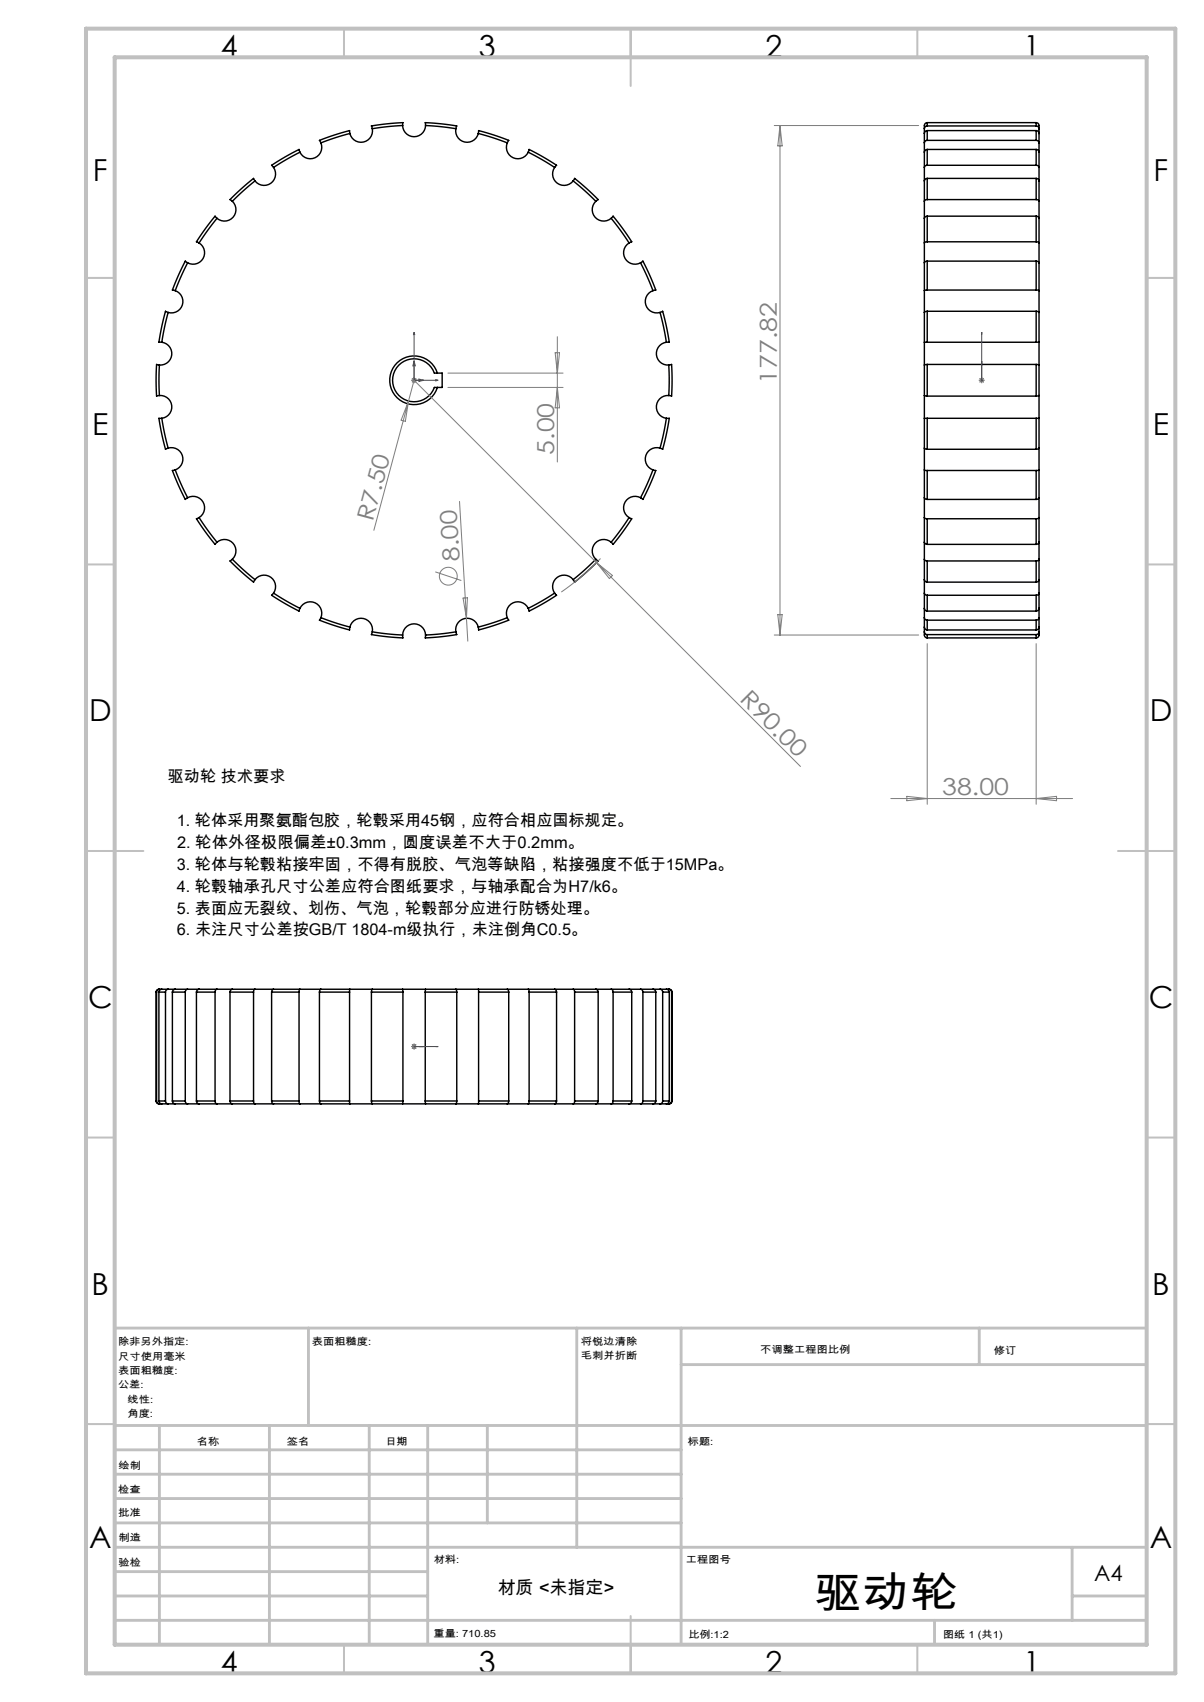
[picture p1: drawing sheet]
<svg xmlns="http://www.w3.org/2000/svg" width="210mm" height="297mm" viewBox="0 0 210 297" stroke-linecap="round" stroke-linejoin="round" font-family="sans-serif">
<g fill="none" stroke="#000" stroke-width=".25">
<path d="M37.8 38.1l-3.1 4.3M37.8 38.1l-.3-.4-1.7 2.2-1.5 2.3 .4 .2M40.5 35.1a2 2 0 0 1 .1 2.8 2 2 0 0 1-2.8 .2M44.5 31.6l-4 3.5M44.5 31.6l-.3-.5-2.1 1.8-2 1.9 .4 .3M47.7 29.2a2 2 0 0 1-.5 2.8 2 2 0 0 1-2.7-.4M52.3 26.6l-4.6 2.6M52.3 26.6l-.1-.5-2.5 1.3-2.3 1.4 .3 .4M56 24.9a2 2 0 0 1-1.1 2.6 2 2 0 0 1-2.6-.9M61 23.3l-5 1.6M61 23.3v-.5l-2.7 .8-2.6 .9 .3 .4M64.9 22.5a2 2 0 0 1-1.5 2.3 2 2 0 0 1-2.4-1.5"/>
<path d="M70.2 21.9l-5.3 .6M70.2 21.9l.1-.5-2.8 .2-2.7 .4 .1 .5M70.2 21.9a2 2 0 0 0 2 2 2 2 0 0 0 2-2M74.2 21.9l5.3 .6M74.2 21.9v-.5l2.7 .2 2.8 .4-.2 .5M79.5 22.5a2 2 0 0 0 1.6 2.3 2 2 0 0 0 2.3-1.5M83.4 23.3l5.1 1.6M83.4 23.3l.1-.5 2.6 .8 2.6 .9-.2 .4M88.5 24.9a2 2 0 0 0 1 2.6 2 2 0 0 0 2.6-.9M92.1 26.6l4.6 2.6M92.1 26.6l.2-.5 2.4 1.3 2.4 1.4-.4 .4M96.7 29.2a2 2 0 0 0 .5 2.8 2 2 0 0 0 2.8-.4"/>
<path d="M100 31.6l3.9 3.5M100 31.6l.2-.5 2.1 1.8 2 1.9-.4 .3M103.9 35.1a2 2 0 0 0-.1 2.8 2 2 0 0 0 2.8 .2M106.6 38.1l3.1 4.3M106.6 38.1l.3-.4 1.7 2.2 1.6 2.3-.5 .2M161.2 38.1v4.3M161.2 35.1v3M161.2 31.6v3.5M161.2 29.2v2.4M161.2 26.6v2.6M161.2 24.9v1.7M161.2 23.3v1.6"/>
<path d="M161.2 22.5v.8M161.7 37.7l-.4 .2-.1 .2M161.7 37.7v4.5M161.7 34.8l-.3 .1-.2 .2M161.7 31.1l-.4 .2-.1 .3M161.7 31.1v3.7M161.7 28.8l-.3 .1-.2 .3M161.7 26.1l-.4 .2-.1 .3M161.7 26.1v2.7M161.7 24.5l-.3 .1-.2 .3M161.7 22.8l-.4 .2-.1 .3M161.7 22.8v1.7"/>
<path d="M161.7 22l-.3 .1-.2 .4M161.7 21.4a.86 .86 0 0 0-.5 1.1M161.7 21.4v.6M161.7 37.7h19M161.7 34.8h19M161.7 31.1h19M161.7 28.8h19M161.7 26.1h19M161.7 24.5h19M161.7 22.8h19M161.7 22h19M161.7 21.4h19"/>
<path d="M180.7 37.7v4.5M180.7 37.7l.3 .1 .2 .3M180.7 34.8l.4 .1 .1 .2M180.7 31.1v3.7M180.7 31.1l.3 .1 .2 .4M180.7 28.8l.4 .2 .1 .2M180.7 26.1v2.7M180.7 26.1l.3 .1 .2 .4M180.7 24.5l.4 .2 .1 .2M180.7 22.8v1.7M180.7 22.8l.3 .1 .2 .4M180.7 22l.4 .2 .1 .3"/>
<path d="M180.7 21.4v.6M180.7 21.4a.86 .86 0 0 1 .5 1.1M181.2 38.1v4.3M181.2 35.1v3M181.2 31.6v3.5M181.2 29.2v2.4M181.2 26.6v2.6M181.2 24.9v1.7M181.2 23.3v1.6M181.2 22.5v.8M28.2 59.7a2 2 0 0 1 1.8 2.2 2 2 0 0 1-2.2 1.8M29.3 54.5l-1.1 5.2"/>
<path d="M29.3 54.5l-.4-.2-.7 2.7-.5 2.7h.5M30.6 50.7a2 2 0 0 1 1.2 2.5 2 2 0 0 1-2.5 1.3M32.7 45.9l-2.1 4.8M32.7 45.9l-.4-.3-1.2 2.5-1 2.5 .5 .1M34.7 42.4a2 2 0 0 1 .7 2.7 2 2 0 0 1-2.7 .8M109.7 42.4a2 2 0 0 0-.7 2.7 2 2 0 0 0 2.7 .8M111.7 45.9l2.2 4.8M111.7 45.9l.4-.3 1.2 2.5 1.1 2.5-.5 .1M113.9 50.7a2 2 0 0 0-1.3 2.5 2 2 0 0 0 2.5 1.3M115.1 54.5l1.1 5.2M115.1 54.5l.5-.2 .6 2.7 .5 2.7h-.5M116.2 59.7a2 2 0 0 0-1.7 2.2 2 2 0 0 0 2.1 1.8"/>
<path d="M161.2 59.7v4M161.2 54.5v5.2M161.2 50.7v3.8M161.2 45.9v4.8M161.2 42.4v3.5M161.7 59.7h-.5M161.7 54.3l-.5 .2M161.7 54.3v5.4M161.7 50.6l-.5 .1M161.7 45.6l-.4 .1-.1 .2M161.7 45.6v5M161.7 42.2l-.5 .2"/>
<path d="M161.7 59.7h19M161.7 54.3h19M161.7 50.6h19M161.7 45.6h19M161.7 42.2h19M180.7 59.7h.5M180.7 54.3v5.4M180.7 54.3l.5 .2M180.7 50.6l.5 .1M180.7 45.6v5M180.7 45.6h.3l.2 .3M180.7 42.2l.4 .1 .1 .1"/>
<path d="M181.2 59.7v4M181.2 54.5v5.2M181.2 50.7v3.8M181.2 45.9v4.8M181.2 42.4v3.5M27.8 63.7v5.3M27.8 63.7l-.5-.1-.1 2.8 .1 2.7 .5-.1M27.8 69a2 2 0 0 1 2.2 1.8 2 2 0 0 1-1.8 2.2M28.2 73l1.1 5.2M28.2 73h-.5l.5 2.7 .7 2.7 .4-.2M29.3 78.2a2 2 0 0 1 2.5 1.3 2 2 0 0 1-1.2 2.5M69.6 63.7a3.7 3.7 0 0 1 6.2 1.4h1.3v2.5h-1.3a3.7 3.7 0 0 1-5.6 1.9 3.7 3.7 0 0 1-.6-5.8z"/>
<path d="M76.3 65.1a4.3 4.3 0 0 0-6.6-2.2 4.3 4.3 0 0 0 0 6.9 4.3 4.3 0 0 0 6.6-2.2M115.1 78.2a2 2 0 0 0-2.5 1.3 2 2 0 0 0 1.3 2.5M116.2 73l-1.1 5.2M116.2 73h.5l-.5 2.7-.6 2.7-.5-.2M116.6 63.7v5.3M116.6 63.7l.5-.1 .1 2.8-.1 2.7-.5-.1M116.6 69a2 2 0 0 0-2.1 1.8 2 2 0 0 0 1.7 2.2M161.2 63.7v5.3M161.2 69l.5 .1M161.2 73h.5M161.2 69v4M161.2 73v5.2"/>
<path d="M161.2 78.2l.5 .2M161.2 78.2v3.8M161.7 63.6v5.5M161.7 63.6l-.5 .1M161.7 73v5.4M161.7 69.1h19M161.7 63.6h19M161.7 73h19M161.7 78.4h19M180.7 63.6v5.5M180.7 63.6l.5 .1M180.7 73v5.4"/>
<path d="M181.2 63.7v5.3M181.2 69l-.5 .1M181.2 69v4M181.2 73h-.5M181.2 73v5.2M181.2 78.2l-.5 .2M181.2 78.2v3.8M30.6 82l2.1 4.9M30.6 82l-.5 .1 1 2.6 1.2 2.5 .4-.3M32.7 86.9a2 2 0 0 1 2.7 .7 2 2 0 0 1-.7 2.7M34.7 90.3l3.1 4.3M34.7 90.3l-.4 .2 1.5 2.3 1.7 2.2 .3-.4"/>
<path d="M37.8 94.6a2 2 0 0 1 2.8 .2 2 2 0 0 1-.1 2.8M40.5 97.6l4 3.5M40.5 97.6l-.4 .3 2 1.9 2.1 1.8 .3-.5M103.9 97.6l-3.9 3.5M103.9 97.6l.4 .3-2 1.9-2.1 1.8-.2-.5M106.6 94.6a2 2 0 0 0-2.8 .2 2 2 0 0 0 .1 2.8M109.7 90.3l-3.1 4.3M109.7 90.3l.5 .2-1.6 2.3-1.7 2.2-.3-.4M111.7 86.9a2 2 0 0 0-2.7 .7 2 2 0 0 0 .7 2.7M113.9 82l-2.2 4.9M113.9 82l.5 .1-1.1 2.6-1.2 2.5-.4-.3M161.2 82l.5 .1"/>
<path d="M161.2 86.9l.2 .2 .3 .1M161.2 82v4.9M161.2 90.3l.1 .2h.4M161.2 86.9v3.4M161.2 90.3v4.3l.2 .3 .3 .1M161.2 97.6l.1 .2 .4 .1M161.2 94.6v3M161.2 97.6v3.5l.2 .4 .3 .1M161.7 82.1v5.1M161.7 90.5v4.5M161.7 97.9v3.7M161.7 82.1h19"/>
<path d="M161.7 87.2h19M161.7 90.5h19M161.7 95h19M161.7 97.9h19M180.7 82.1v5.1M180.7 90.5v4.5M180.7 97.9v3.7M181.2 82l-.5 .1M181.2 86.9l-.1 .1-.4 .2M181.2 82v4.9M181.2 90.3l-.5 .2M181.2 86.9v3.4"/>
<path d="M181.2 90.3v4.3l-.1 .2-.4 .2M181.2 97.6l-.2 .2-.3 .1M181.2 94.6v3M181.2 97.6v3.5l-.1 .3-.4 .2M44.5 101.1a2 2 0 0 1 2.7-.4 2 2 0 0 1 .5 2.8M47.7 103.5l4.6 2.7M47.7 103.5l-.3 .4 2.3 1.4 2.5 1.3 .1-.4M52.3 106.2a2 2 0 0 1 2.6-1 2 2 0 0 1 1.1 2.6M56 107.8l5 1.6M56 107.8l-.3 .4 2.6 1 2.7 .7v-.5M61 109.4a2 2 0 0 1 2.4-1.5 2 2 0 0 1 1.5 2.4M64.9 110.3l5.3 .5"/>
<path d="M64.9 110.3l-.1 .4 2.7 .4 2.8 .2-.1-.5M70.2 110.8a2 2 0 0 1 2-1.9 2 2 0 0 1 2 1.9M79.5 110.3l-5.3 .5M79.5 110.3l.2 .4-2.8 .4-2.7 .2v-.5M83.4 109.4a2 2 0 0 0-2.3-1.5 2 2 0 0 0-1.6 2.4M88.5 107.8l-5.1 1.6M88.5 107.8l.2 .4-2.6 1-2.6 .7-.1-.5M92.1 106.2a2 2 0 0 0-2.6-1 2 2 0 0 0-1 2.6M96.7 103.5l-4.6 2.7M96.7 103.5l.4 .4-2.4 1.4-2.4 1.3-.2-.4M100 101.1a2 2 0 0 0-2.8-.4 2 2 0 0 0-.5 2.8M161.2 103.5l.1 .2 .4 .2"/>
<path d="M161.2 101.1v2.4M161.2 103.5v1.1a3.6 3.6 0 0 0 .2 1.9l.3 .1M161.2 107.8l.1 .3 .4 .1M161.2 106.1v1.7M161.2 109.4l.2 .4 .3 .1M161.2 107.8v1.6M161.2 110.3l.1 .3 .4 .1M161.2 109.4v.9M161.2 110.3v.4a.54 .54 0 0 0 .5 .6M161.7 103.9v2.7M161.7 108.2v1.7M161.7 110.7v.6"/>
<path d="M161.7 101.6h19M161.7 103.9h19M161.7 106.6h19M161.7 108.2h19M161.7 109.9h19M161.7 110.7h19M161.7 111.3h19M180.7 103.9v2.7M180.7 108.2v1.7M180.7 110.7v.6M181.2 103.5l-.2 .3-.3 .1M181.2 101.1v2.4"/>
<path d="M181.2 103.5v2.7l-.1 .2-.4 .2M181.2 107.8l-.2 .3-.3 .1M181.2 106.1v1.7M181.2 107.8v.9a.95 .95 0 0 1-.5 1.2M181.2 110.3l-.2 .3-.3 .1M181.2 109.4v.9M181.2 110.3v.3a.61 .61 0 0 1-.5 .7M27.2 173.1h.1M27.2 173.1v19M27.3 173.1v19M27.7 173.1h1.2M27.7 173.1v19"/>
<path d="M27.8 172.6h-.1a.5 .5 0 0 0-.5 .5M27.8 172.6l-.3 .1-.2 .4M27.8 172.6h.4M28.2 172.6l-.4 .2-.1 .3M28.2 172.6h1.1M28.9 173.1v19M29.3 172.6l-.3 .1-.1 .4M29.3 172.6h1.3M30.1 173.1h2.2M30.1 173.1v19M30.6 172.6l-.4 .2-.1 .3M30.6 172.6h2.1"/>
<path d="M32.3 173.1v19M32.7 172.6l-.2 .1-.2 .4M32.7 172.6h2M34.3 173.1h3.2M34.3 173.1v19M37.5 173.1v19M37.8 172.6l-.2 .1-.1 .4M37.8 172.6h2.7M37.8 172.6h-3.2l-.2 .2-.1 .3M40.1 173.1h4.1M40.1 173.1v19M44.2 173.1v19"/>
<path d="M44.5 172.6l-.2 .1-.1 .4M44.5 172.6h3.2M44.5 172.6h-4l-.3 .2-.1 .3M47.4 173.1h4.8M47.4 173.1v19M47.7 172.6l-.2 .2-.1 .3M47.7 172.6h4.6M52.2 173.1v19M52.3 172.6l-.1 .5M52.3 172.6h3.7M55.7 173.1h5.3M55.7 173.1v19"/>
<path d="M56 172.6l-.3 .5M56 172.6h5M61 173.1v19M61 172.6v.5M61 172.6h3.9M64.8 173.1h5.5M64.8 173.1v19M64.9 172.6h5.3M64.9 172.6l-.1 .5M70.2 172.6l.1 .5M70.2 172.6h4M70.3 173.1v19"/>
<path d="M74.2 173.1h5.5M74.2 173.1v19M74.2 172.6h5.3M74.2 172.6v.5M79.5 172.6l.2 .5M79.5 172.6h3.9M79.7 173.1v19M83.4 172.6l.1 .5M83.4 172.6h5.1M83.5 173.1h5.2M83.5 173.1v19M88.5 172.6h3.6"/>
<path d="M88.5 172.6l.2 .5M88.7 173.1v19M92.1 172.6l.2 .5M92.1 172.6h4.6M92.3 173.1h4.8M92.3 173.1v19M96.7 172.6h3.3M96.7 172.6l.2 .1 .2 .4M97.1 173.1v19M100 172.6l.2 .2v.3M100 172.6h3.9M100.2 173.1h4.1"/>
<path d="M100.2 173.1v19M103.9 172.6h2.7M103.9 172.6l.3 .1 .1 .4M104.3 173.1v19M106.6 172.6l.3 .2v.3M106.6 172.6h3.1M106.9 173.1h3.3M106.9 173.1v19M109.7 172.6h2M109.7 172.6l.3 .1 .2 .4M110.2 173.1v19M111.7 172.6l.4 .2v.3"/>
<path d="M111.7 172.6h2.2M112.1 173.1h2.3M112.1 173.1v19M113.9 172.6h1.2M113.9 172.6l.3 .1 .2 .4M114.4 173.1v19M115.1 172.6l.4 .2 .1 .3M115.1 172.6h1.1M115.6 173.1h1.1M115.6 173.1v19M116.2 172.6h.4M116.2 172.6l.3 .1 .2 .4"/>
<path d="M116.6 172.6h.1a.5 .5 0 0 1 .5 .5M116.6 172.6l.4 .2 .1 .3M116.7 173.1v19M117.1 173.1h.1M117.1 173.1v19M117.2 173.1v19M27.2 192.1a.51 .51 0 0 0 .6 .5M27.2 192.1h.1M27.3 192.1l.1 .3 .4 .2M27.7 192.1h1.2M27.7 192.1l.2 .4 .3 .1M27.8 192.6h.4"/>
<path d="M28.2 192.6h1.1M28.9 192.1l.1 .3 .3 .2M29.3 192.6h1.3M30.1 192.1h2.2M30.1 192.1l.2 .4 .3 .1M30.6 192.6h2.1M32.3 192.1l.1 .3 .3 .2M32.7 192.6h2M34.3 192.1h3.2M34.3 192.1l.1 .4 .3 .1h3.1M37.5 192.1l.1 .3 .2 .2M37.8 192.6h2.7"/>
<path d="M40.1 192.1h4.1M40.1 192.1l.2 .4 .2 .1h4M44.2 192.1l.1 .3 .2 .2M44.5 192.6h3.2M47.4 192.1h4.8M47.4 192.1l.1 .4 .2 .1M47.7 192.6h4.6M52.2 192.1l.1 .5M52.3 192.6h3.7M55.7 192.1h5.3M55.7 192.1l.3 .5M56 192.6h5"/>
<path d="M61 192.1v.5M61 192.6h3.9M64.8 192.1h5.5M64.8 192.1l.1 .5M64.9 192.6h5.3M70.2 192.6h4M70.3 192.1l-.1 .5M74.2 192.1h5.5M74.2 192.1v.5M74.2 192.6h5.3M79.5 192.6h3.9M79.7 192.1l-.2 .5"/>
<path d="M83.4 192.6h5.1M83.5 192.1l-.1 .5M83.5 192.1h5.2M88.5 192.6h3.6M88.7 192.1l-.2 .5M92.1 192.6h4.6M92.3 192.1l-.2 .5M92.3 192.1h4.8M96.7 192.6h3.3M97.1 192.1l-.1 .3-.3 .2M100 192.6h3.9M100.2 192.1l-.1 .4-.1 .1"/>
<path d="M100.2 192.1h4.1M103.9 192.6h2.7M104.3 192.1l-.1 .3-.3 .2M106.6 192.6h3.1M106.9 192.1l-.1 .4-.2 .1M106.9 192.1h3.3M109.7 192.6h2M110.2 192.1l-.1 .3-.4 .2M111.7 192.6h2.2M112.1 192.1l-.1 .4-.3 .1M112.1 192.1h2.3M113.9 192.6h1.2"/>
<path d="M114.4 192.1l-.1 .3-.4 .2M115.1 192.6h1.1M115.6 192.1l-.2 .4-.3 .1M115.6 192.1h1.1M116.2 192.6h.4M116.7 192.1l-.1 .3-.4 .2M117.1 192.1l-.2 .4-.3 .1M117.1 192.1h.1M117.2 192.1a.51 .51 0 0 1-.6 .5"/>
</g>
<g fill="none" stroke="#808080" stroke-width=".18">
<path d="M135 21.9h25.2M136 21.9v88.9M136 21.9l.4 3.6h-.7zM97.2 58.8v21.8M71.3 70l-.6 3.5-.7-.2zM71.7 66.4h1M71.9 66l.7 .7M72.2 65.9v1M72.6 66l-.7 .7M78.1 67.6h20.1M78.1 65.1h20.1M96.8 61.6h.8l-.4 3.5z"/>
<path d="M97.2 67.6l.4 3.6h-.8zM170.7 66.4h1M170.9 66l.7 .7M171.2 65.9v1M171.6 66l-.7 .7M65.2 92.5l7-26.1 31.8 31.8M75.9 99.8l4.6 1.5M80.1 87.5l1.5 24.4M104 98.2l35.6 35.5M104 98.2l2.8 2.2-.5 .6zM104.7 97.5a45 45 0 0 1-6.8 5.8M80.8 104.4l.7-.1-.1 3.6z"/>
<path d="M135 110.8h25.2M135.7 107.3h.7l-.4 3.5zM161.7 112.3v28M180.7 112.3v28M155.4 139.3h31.7M158.2 139l3.5 .3-3.5 .4zM180.7 139.3l3.6-.3v.7zM71.7 182.6h1M71.9 182.3l.7 .7M72.2 182.1v1M72.6 182.3l-.7 .7"/>
<circle cx="78.2" cy="100.5" r="1.56"/>
</g>
<g fill="none" stroke="#00f" stroke-width=".18">
<path d="M72.2 58l.1 .4h-.2zM72.2 58v8.4h4.2M171.2 58v.4zM171.2 58v8.4M72.2 63l.2 .8h-.4zM73.1 66.1l.8 .3-.8 .2zM76 66.3l.4 .1-.4 .1zM171.2 66.1v.5zM171.2 63v.8zM171.2 66.3v.2zM171.2 66.4h.1M72 182.6h.4z"/>
<path d="M72.1 182.6h.2zM72.2 182.6h.1M72.2 182.6h4.2M73.1 182.6h.8zM76 182.6h.4z"/>
</g>
<g fill="none" stroke="#c0c0c0" stroke-width=".35">
<path d="M60 5v5M110 5v10M160 5v5M15 48.5h5M200 48.5h5M15 98.5h5M200 98.5h5M15 148.5h10M195 148.5h10M15 198.5h5M200 198.5h5M15 248.5h5"/>
<path d="M200 248.5h5M60 287v5M110 282v10M160 287v5"/>
</g>
<g fill="none" stroke="#c0c0c0" stroke-width=".5">
<path d="M53.8 231.8v17M100.6 231.8v38.2M118.8 231.8v55.2M118.8 238.1h81.2M170.8 231.8v6.3M200 231.8h-180v55.2M20 248.8h180M20 257.3h98.8M20 253h98.8M27.8 248.8v38.2M47 248.8v38.2M64.4 248.8v38.2"/>
<path d="M74.6 248.8v38.2M85 248.8v17M20 265.8h98.8M20 261.5h98.8M20 278.5h54.6M20 274.3h54.6M20 270h180M187 278.5h13M187 270v12.8M20 282.8h180M163 282.8v4.2"/>
</g>
<path d="M15 5h190v287h-190zM20 10h180v277h-180z" fill="none" stroke="#c0c0c0" stroke-width=".7"/>
<g fill="#00f">
<path d="M76 66.3l.4 .1-.4 .1zM72.2 58l.1 .4h-.2z"/>
<path d="M171.2 66.1v.5zM171.2 63v.8z"/>
<path d="M73.1 66.1l.8 .3-.8 .2zM72.2 63l.2 .8h-.4zM76 182.6h.4zM72.1 182.6h.2zM73.1 182.6h.8zM72 182.6h.4zM171.2 66.3v.2zM171.2 58v.4z"/>
</g>
<text font-size="7.4" x="142.1" y="280.5">驱动轮</text>
<g font-size="5.3">
<text x="38.5" y="9.9">4</text>
<text x="83.5" y="9.9">3</text>
<text x="133.5" y="9.9">2</text>
<text x="178.5" y="9.9">1</text>
<text x="16.2" y="31.6">F</text>
<text x="201.2" y="31.6">F</text>
<text x="16.1" y="75.9">E</text>
<text x="201.1" y="75.9">E</text>
<text x="15.5" y="125.9">D</text>
<text x="200.5" y="125.9">D</text>
<text x="15.4" y="175.9">C</text>
<text x="200.4" y="175.9">C</text>
<text x="16" y="225.9">B</text>
<text x="201" y="225.9">B</text>
<text x="15.5" y="270.1">A</text>
<text x="200.5" y="270.1">A</text>
<text x="38.5" y="291.9">4</text>
<text x="83.5" y="291.9">3</text>
<text x="133.5" y="291.9">2</text>
<text x="178.5" y="291.9">1</text>
</g>
<g font-size="4.1" fill="#808080">
<text x="135.5" y="67" transform="rotate(-90 135.5 67)">177.82</text>
<text x="96.6" y="79.3" transform="rotate(-90 96.6 79.3)">5.00</text>
<text x="65" y="91.1" transform="rotate(-75 65 91.1)">R7.50</text>
<text x="80.2" y="97.9" transform="rotate(-93 80.2 97.9)">8.00</text>
<text x="128.9" y="122.2" transform="rotate(45 128.9 122.2)">R90.00</text>
<text x="164.4" y="138.8">38.00</text>
</g>
<text font-size="3.9" x="190.9" y="275.8">A4</text>
<text font-size="3.2" x="86.8" y="278.1">材质 &lt;未指定&gt;</text>
<g font-size="2.8">
<text x="29.3" y="136.5">驱动轮 技术要求</text>
<text x="30.9" y="144.1">1. 轮体采用聚氨酯包胶，轮毂采用45钢，应符合相应国标规定。</text>
<text x="30.9" y="148">2. 轮体外径极限偏差±0.3mm，圆度误差不大于0.2mm。</text>
<text x="30.9" y="151.8">3. 轮体与轮毂粘接牢固，不得有脱胶、气泡等缺陷，粘接强度不低于15MPa。</text>
<text x="30.9" y="155.6">4. 轮毂轴承孔尺寸公差应符合图纸要求，与轴承配合为H7/k6。</text>
<text x="30.9" y="159.4">5. 表面应无裂纹、划伤、气泡，轮毂部分应进行防锈处理。</text>
<text x="30.9" y="163.2">6. 未注尺寸公差按GB/T 1804-m级执行，未注倒角C0.5。</text>
</g>
<g font-size="1.7">
<text x="20.6" y="234.8">除非另外指定:</text>
<text x="20.6" y="237.3">尺寸使用毫米</text>
<text x="20.6" y="239.8">表面粗糙度:</text>
<text x="54.4" y="234.8">表面粗糙度:</text>
<text x="101.3" y="234.7">将锐边清除</text>
<text x="101.3" y="237.2">毛刺并折断</text>
<text x="132.6" y="236.2">不调整工程图比例</text>
<text x="173.3" y="236.4">修订</text>
<text x="20.6" y="242.3">公差:</text>
<text x="22.2" y="244.8">线性:</text>
<text x="22.2" y="247.3">角度:</text>
<text x="20.7" y="256.3">绘制</text>
<text x="34.3" y="252.2">名称</text>
<text x="50" y="252.1">签名</text>
<text x="67.2" y="252.1">日期</text>
<text x="120" y="252.1">标题:</text>
<text x="20.6" y="260.5">检查</text>
<text x="20.6" y="264.5">批准</text>
<text x="20.7" y="269">制造</text>
<text x="20.7" y="273.3">验检</text>
<text x="75.6" y="272.7">材料:</text>
<text x="119.6" y="272.7">工程图号</text>
<text x="75.6" y="285.7">重量: 710.85</text>
<text x="120.1" y="285.8">比例:1:2</text>
<text x="164.5" y="285.8">图纸 1 (共1)</text>
</g>
</svg>
